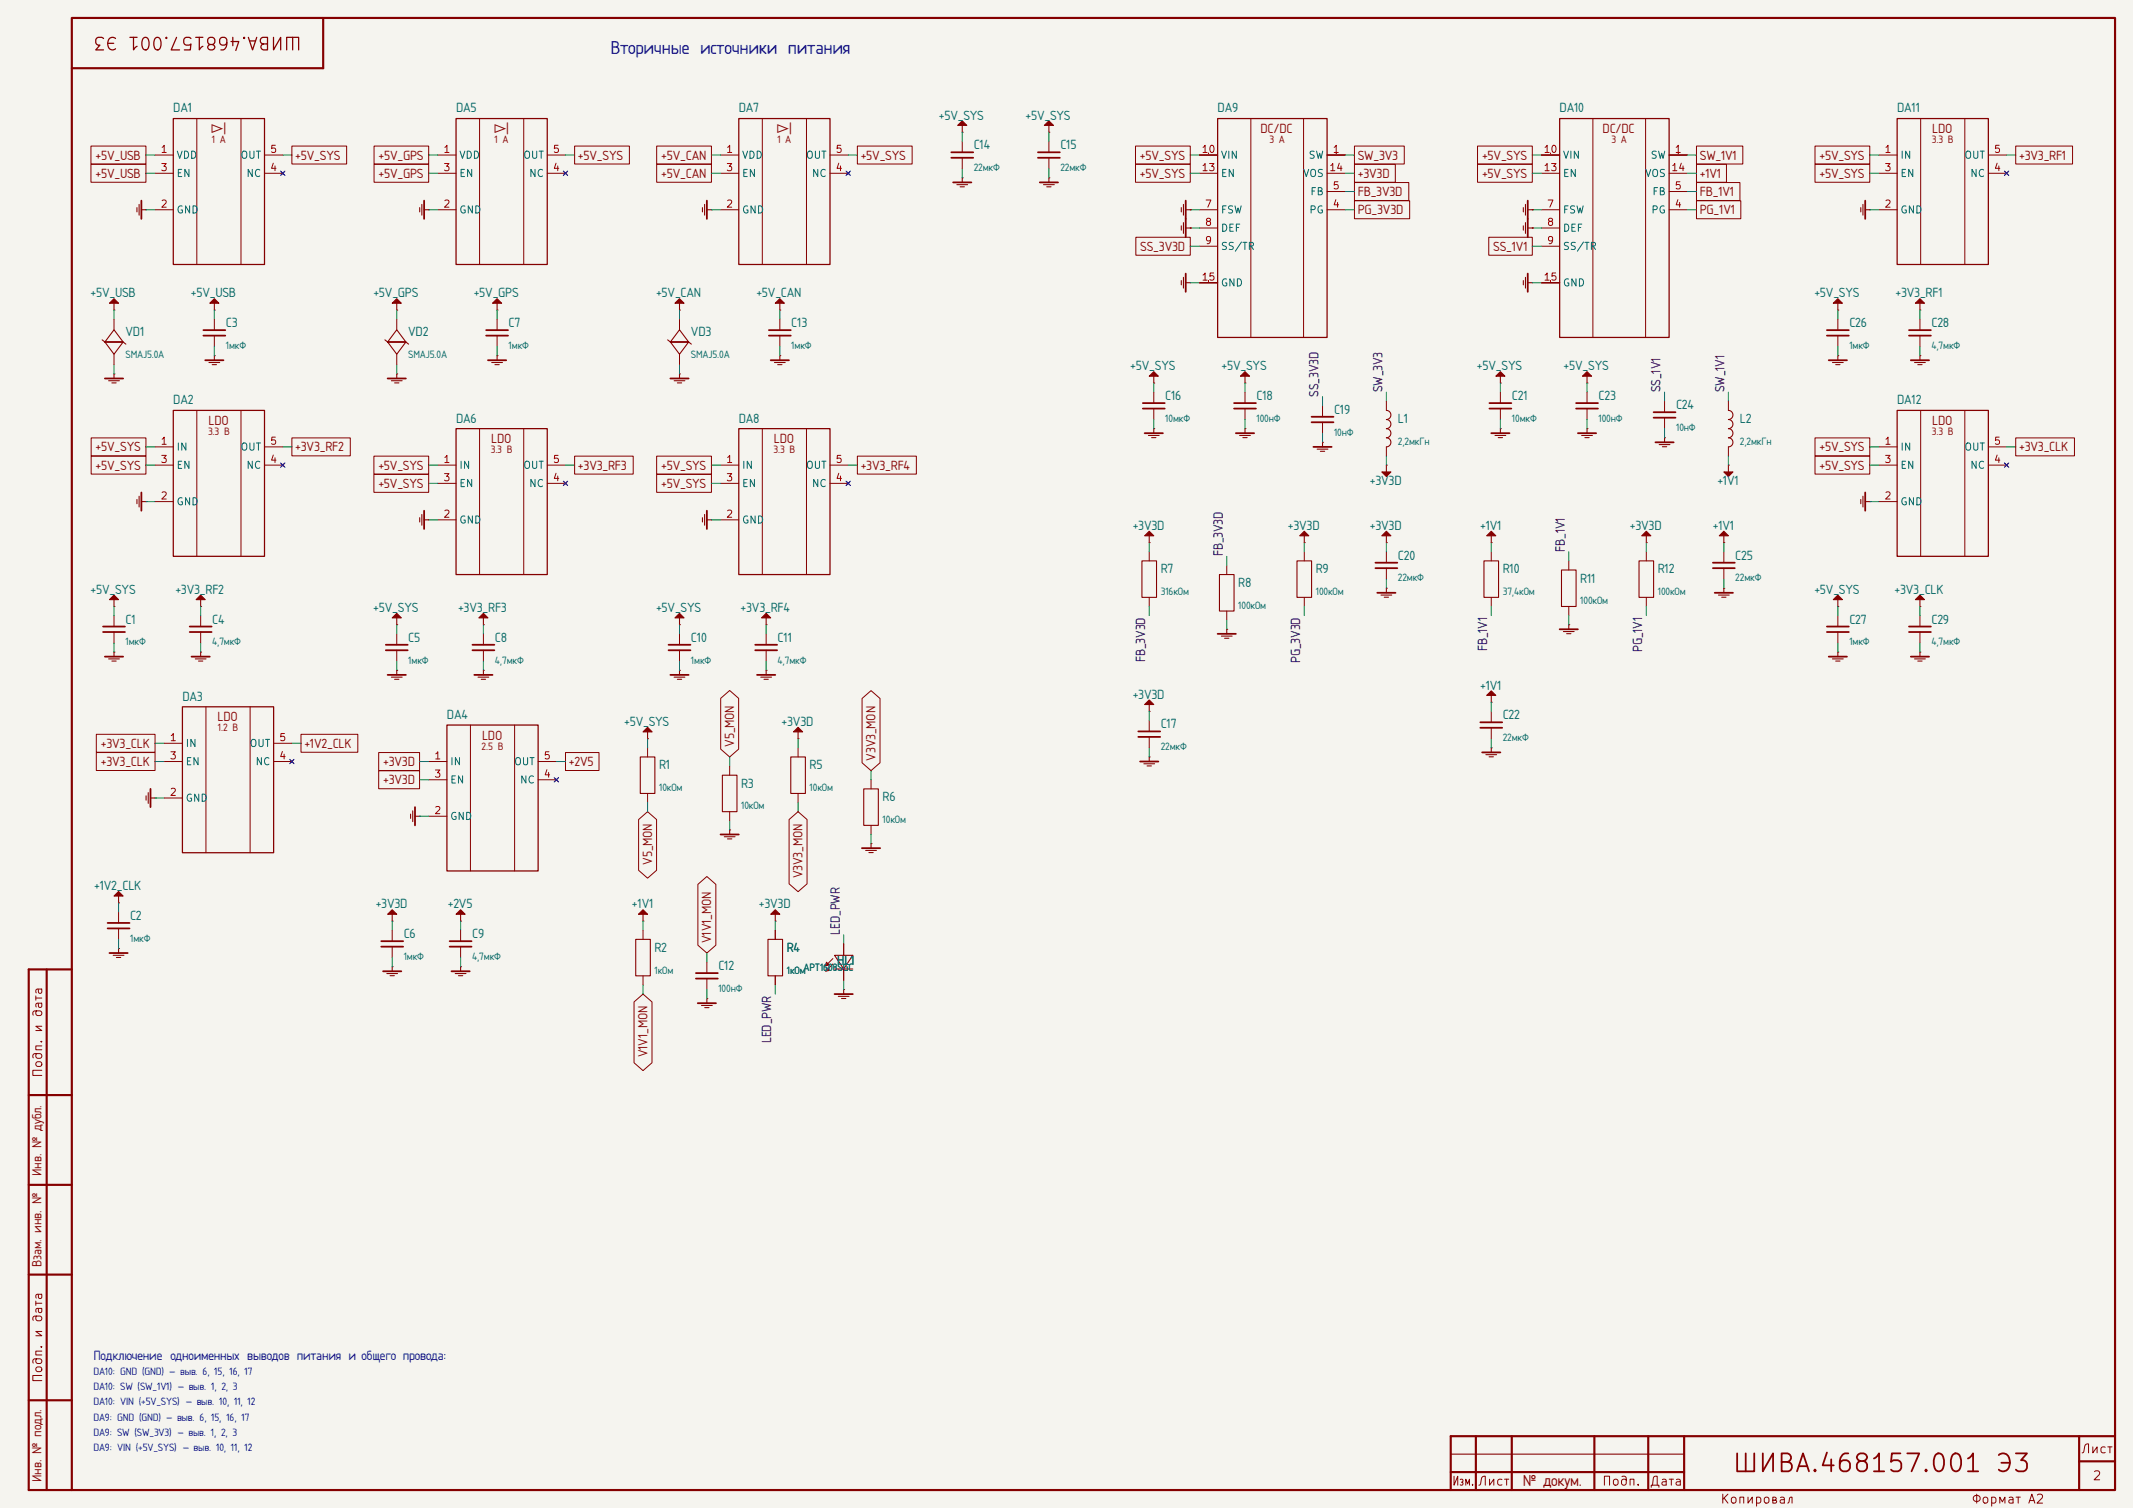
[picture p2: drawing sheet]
<svg xmlns="http://www.w3.org/2000/svg" width="594mm" height="420mm" viewBox="0 0 594 420" stroke-linecap="round" stroke-linejoin="round" font-family="sans-serif">
<path d="M0 0h594v420h-594z" fill="#f5f4ef" stroke="#f5f4ef" stroke-width=".28"/>
<g fill="none" stroke="#840000" stroke-width=".6">
<path d="M20 5h569v410h-569zM90 5v14h-70M13 270v145M20 270h-12v145h12M8 305h12M8 330h12M8 355h12M8 390h12M411 400v15M421 400v15M444 400v15M459 400v15"/>
<path d="M469 400v15M579 400v15M589 400h-185v15M404 410h65M579 407h10"/>
</g>
<g fill="none" stroke="#840000" stroke-width=".3">
<path d="M268 34.9v1.9M292.1 34.9v1.9M38.1 57.8v1.2M38.7 56.9v3M39.4 58.4h1.2M116.9 57.8v1.2M117.5 56.9v3M118.1 58.4h1.3M195.6 57.8v1.2M196.2 56.9v3M196.8 58.4h1.3M266.5 51.4h3"/>
<path d="M267.4 52h1.2M268 49.5v1.3M290.6 51.4h3M291.5 52h1.2M292.1 49.5v1.3M329 57.8v1.2M329.6 56.9v3M330.2 58.4h1.3M424.2 57.8v1.2M424.8 56.9v3M425.4 58.4h1.3M518.2 57.8v1.2"/>
<path d="M518.8 56.9v3M519.4 58.4h1.3M329 62.9v1.2M329 78.1v1.2M329.6 62v3M329.6 77.2v3M330.2 78.7h1.3M330.2 63.5h1.3M424.2 62.9v1.2M424.2 78.1v1.2M424.8 62v3M424.8 77.2v3"/>
<path d="M425.4 78.7h1.3M425.4 63.5h1.3M28.4 94.7l.8 .6h5.1l.8 .6M29.2 95.3h5.1l-2.6 3.4zM31.7 91.9l2.6 3.4h-5.1zM31.7 84.5v1.9M59.7 84.5v1.9M59.7 99.1v1.2M107.2 94.7l.7 .6h5.1l.8 .6M107.9 95.3h5.1l-2.5 3.4zM110.5 91.9l2.5 3.4h-5.1zM110.5 84.5v1.9"/>
<path d="M138.4 84.5v1.9M138.4 99.1v1.2M185.9 94.7l.8 .6h5.1l.7 .6M186.7 95.3h5.1l-2.6 3.4zM189.2 91.9l2.6 3.4h-5.1zM189.2 84.5v1.9M217.2 84.5v1.9M217.2 99.1v1.2M511.8 84.5v1.9M511.8 99.1v1.2M534.7 84.5v1.9M534.7 99.1v1.2"/>
<path d="M30.3 106h2.9M31.1 106.6h1.3M31.7 104.1v1.3M58.2 101h3M59.1 101.6h1.2M109 106h3M109.9 106.6h1.2M110.5 104.1v1.3M136.9 101h3M137.8 101.6h1.2M187.7 106h3M188.6 106.6h1.2"/>
<path d="M189.2 104.1v1.3M215.7 101h3M216.6 101.6h1.2M321.3 104.8v1.9M321.3 119.4v1.3M346.7 104.8v1.9M346.7 119.4v1.3M386.1 114.3a1.27 1.27 0 0 1 1.2 1.3 1.27 1.27 0 0 1-1.2 1.2 1.27 1.27 0 0 1 1.2 1.3 1.27 1.27 0 0 1-1.2 1.3 1.27 1.27 0 0 1 1.2 1.3 1.27 1.27 0 0 1-1.2 1.2 1.27 1.27 0 0 1 1.2 1.3 1.27 1.27 0 0 1-1.2 1.3M417.8 104.8v1.9M417.8 119.4v1.3M442 104.8v1.9M442 119.4v1.3"/>
<path d="M481.3 114.3a1.27 1.27 0 0 1 1.3 1.3 1.27 1.27 0 0 1-1.3 1.2 1.27 1.27 0 0 1 1.3 1.3 1.27 1.27 0 0 1-1.3 1.3 1.27 1.27 0 0 1 1.3 1.3 1.27 1.27 0 0 1-1.3 1.2 1.27 1.27 0 0 1 1.3 1.3 1.27 1.27 0 0 1-1.3 1.3M510.3 101h3M511.2 101.6h1.2M533.2 101h3M534.1 101.6h1.2M38.1 139.1v1.2M38.7 138.2v3M39.4 139.7h1.2M319.8 121.3h3M320.7 121.9h1.2M345.2 121.3h3M346.1 121.9h1.2"/>
<path d="M366.8 125.1h3M367.7 125.7h1.2M368.3 123.2v1.3M386.1 129.5v1.9M416.3 121.3h3M417.2 121.9h1.2M440.5 121.3h3M441.4 121.9h1.2M462.1 123.8h2.9M462.9 124.4h1.2M463.5 121.9v1.3M481.3 129.5v1.9"/>
<path d="M518.2 139.1v1.2M518.8 138.2v3M519.4 139.7h1.3M116.9 144.2v1.2M117.5 143.3v3M118.1 144.8h1.3M195.6 144.2v1.2M196.2 143.3v3M196.8 144.8h1.3M318 156.2h4.1v10.2h-4.1zM320 149.2v1.9M361.2 156.2h4.1v10.2h-4.1z"/>
<path d="M363.2 149.2v1.9M386.1 149.2v1.9M413.3 156.2h4v10.2h-4zM415.3 149.2v1.9M434.8 158.8h4.1v10.1h-4.1zM456.4 156.2h4.1v10.2h-4.1zM458.5 149.2v1.9M480.1 149.2v1.9M31.7 167v1.9M55.9 167v1.9M110.5 172.1v1.9M134.6 172.1v1.9"/>
<path d="M189.2 172.1v1.9M213.4 172.1v1.9M339.6 160h4.1v10.2h-4.1zM340.1 177.2h3M341 177.8h1.2M341.6 175.3v1.2M384.6 165.7h3M385.5 166.3h1.2M386.1 163.8v1.3M435.4 175.9h3M436.3 176.5h1.2M436.9 174v1.3"/>
<path d="M478.6 165.7h3M479.5 166.3h1.2M480.1 163.8v1.3M511.8 167v1.9M534.7 167v1.9M30.3 183.5h2.9M31.1 184.1h1.3M31.7 181.6v1.3M54.4 183.5h3M55.3 184.1h1.2M55.9 181.6v1.3M109 188.6h3"/>
<path d="M109.9 189.2h1.2M110.5 186.7v1.3M133.1 188.6h3M134 189.2h1.2M134.6 186.7v1.3M187.7 188.6h3M188.6 189.2h1.2M189.2 186.7v1.3M211.9 188.6h3M212.8 189.2h1.2M213.4 186.7v1.3M320 196.2v1.9"/>
<path d="M415.3 193.7v1.9M510.3 183.5h3M511.2 184.1h1.2M511.8 181.6v1.3M533.2 183.5h3M534.1 184.1h1.2M534.7 181.6v1.3M178.3 210.8h4.1v10.2h-4.1zM180.3 203.8v1.9M201.2 215.9h4v10.2h-4zM220.2 210.8h4.1v10.2h-4.1zM222.2 203.8v1.9"/>
<path d="M240.5 219.7h4.1v10.2h-4.1zM318.5 212.7h3M319.4 213.3h1.2M320 210.8v1.3M413.8 210.2h3M414.7 210.8h1.2M415.3 208.3v1.3M40.7 221.7v1.2M41.3 220.8v3M41.9 222.3h1.3M114.3 226.7v1.2M114.9 225.8v3"/>
<path d="M115.6 227.3h1.2M201.7 233h3M202.6 233.6h1.2M203.2 231.1v1.3M241.1 236.9h3M242 237.5h1.2M242.6 235v1.2M33 249.6v1.9M109.2 254.6v1.9M128.3 254.6v1.9M179.1 254.6v1.9M215.9 254.6v1.9"/>
<path d="M31.5 266.1h3M32.4 266.7h1.2M33 264.2v1.2M107.7 271.1h3M108.6 271.7h1.2M109.2 269.2v1.3M126.8 271.1h3M127.7 271.7h1.2M128.3 269.2v1.3M177 261.6h4.1v10.2h-4.1zM196.8 278.1v1.3M213.9 261.6h4v10.2h-4z"/>
<path d="M232.4 266.1h5.1l-2.6 3.8zM232.4 269.9h5.1M233.4 277.5h3.1M234.4 278.1h1.1M234.9 275.6v1.3M195.3 280h3.1M196.3 280.6h1.1M404 405h65"/>
</g>
<g fill="none" stroke="#840000" stroke-width=".5">
<path d="M39.4 55.9v5.1M118.1 55.9v5.1M196.8 55.9v5.1M264.9 42.4h6.1M264.9 43.9h6.1M265.4 50.8h5.1M289.1 42.4h6M289.1 43.9h6M289.6 50.8h5M330.2 55.9v10.1M425.4 55.9v10.1M519.4 55.9v5.1"/>
<path d="M330.2 76.2v5.1M425.4 76.2v5.1M56.6 91.9h6.1M56.6 93.5h6.1M135.4 91.9h6.1M135.4 93.5h6.1M214.1 91.9h6.1M214.1 93.5h6.1M508.8 91.9h6.1M508.8 93.5h6.1M531.6 91.9h6.1M531.6 93.5h6.1"/>
<path d="M29.2 105.4h5.1M57.1 100.3h5.1M107.9 105.4h5.1M135.9 100.3h5.1M186.7 105.4h5.1M214.6 100.3h5.1M318.3 112.3h6.1M318.3 113.8h6.1M343.7 112.3h6.1M343.7 113.8h6.1M365.3 116.1h6M365.3 117.6h6"/>
<path d="M414.8 112.3h6.1M414.8 113.8h6.1M438.9 112.3h6.1M438.9 113.8h6.1M460.5 114.8h6.1M460.5 116.3h6.1M509.3 100.3h5M532.1 100.3h5.1M39.4 137.2v5M318.8 120.7h5M344.2 120.7h5M365.8 124.5h5"/>
<path d="M415.3 120.7h5.1M439.4 120.7h5.1M461 123.2h5.1M519.4 137.2v5M118.1 142.2v5.1M196.8 142.2v5.1M383 156.7h6.1M383 158.2h6.1M477 156.7h6.1M477 158.2h6.1M28.7 174.5h6.1M28.7 176h6.1"/>
<path d="M52.8 174.5h6.1M52.8 176h6.1M107.4 179.6h6.1M131.6 179.6h6.1M186.2 179.6h6.1M210.3 179.6h6.1M339.1 176.5h5.1M383.5 165.1h5.1M434.3 175.3h5.1M477.5 165.1h5.1M508.8 174.5h6.1M508.8 176h6.1"/>
<path d="M531.6 174.5h6.1M531.6 176h6.1M29.2 182.9h5.1M53.3 182.9h5.1M107.4 181.1h6.1M107.9 188h5.1M131.6 181.1h6.1M132.1 188h5.1M186.2 181.1h6.1M186.7 188h5.1M210.3 181.1h6.1M210.8 188h5.1"/>
<path d="M509.3 182.9h5M532.1 182.9h5.1M41.9 219.7v5.1M317 203.7h6.1M317 205.2h6.1M317.5 212.1h5.1M412.2 201.2h6.1M412.2 202.7h6.1M412.7 209.6h5.1M115.6 224.8v5.1M200.7 232.4h5M240 236.2h5.1"/>
<path d="M30 257h6.1M30 258.6h6.1M30.5 265.4h5.1M106.2 262.1h6.1M106.2 263.7h6.1M106.7 270.5h5.1M125.2 262.1h6.1M125.2 263.7h6.1M125.7 270.5h5.1M193.8 271h6.1M193.8 272.5h6.1M194.3 279.4h5.1"/>
<path d="M232.4 276.9h5.1"/>
</g>
<g fill="none" stroke="#840000" stroke-width=".28">
<path d="M54.8 33v40.7M67.1 33v40.7M133.5 33v40.7M145.9 33v40.7M212.3 33v40.7M224.6 33v40.7M268 36.8h.1M268 39.4v3M292.1 36.8h.1M292.1 39.4v3M348.3 33v61M363 33v61"/>
<path d="M443.6 33v61M458.3 33v61M534.9 33v40.7M547.2 33v40.7M25.3 40.7h15.3v5h-15.3zM25.3 45.8h15.3v5h-15.3zM40.6 58.4h.1M43.2 43.2h5.1M43.2 58.4h5.1M43.2 48.3h5.1M73.7 43.2h5M73.7 48.3h5"/>
<path d="M78.4 47.9l.7 .7M79.1 47.9l-.7 .7M81.3 40.7h15.2v5h-15.2zM104.2 45.8h15.2v5h-15.2zM104.2 40.7h15.2v5h-15.2zM119.4 58.4h.1M121.9 43.2h5.1M121.9 58.4h5.1M121.9 48.3h5.1M152.4 43.2h5.1M152.4 48.3h5.1M157.1 47.9l.8 .7"/>
<path d="M157.9 47.9l-.8 .7M160 40.7h15.3v5h-15.3zM182.9 40.7h15.2v5h-15.2zM182.9 45.8h15.2v5h-15.2zM198.1 58.4h.1M200.7 43.2h5M200.7 58.4h5M200.7 48.3h5M231.1 43.2h5.1M231.1 48.3h5.1M235.8 47.9l.8 .7M236.6 47.9l-.8 .7"/>
<path d="M238.8 40.7h15.2v5h-15.2zM268 49.5h.1M268 43.9v3.1M292.1 49.5h.1M292.1 43.9v3.1M316.2 40.7h15.3v5h-15.3zM316.2 45.8h15.3v5h-15.3zM331.5 58.4h.1M334 43.2h5.1M334 58.4h5.1M334 48.3h5.1M369.6 43.2h5"/>
<path d="M369.6 58.4h5M369.6 53.3h5M369.6 48.3h5M377.2 45.8h11.4v5h-11.4zM377.2 55.9h15.4v5h-15.4zM377.2 40.7h13.9v5h-13.9zM377.2 50.8h15.1v5h-15.1zM411.5 45.8h15.2v5h-15.2zM411.5 40.7h15.2v5h-15.2zM426.7 58.4h.1M429.3 43.2h5M429.3 58.4h5"/>
<path d="M429.3 48.3h5M464.8 43.2h5.1M464.8 58.4h5.1M464.8 53.3h5.1M464.8 48.3h5.1M472.4 40.7h12.9v5h-12.9zM472.4 45.8h8.4v5h-8.4zM472.4 50.8h12.1v5h-12.1zM472.4 55.9h12.4v5h-12.4zM505.4 45.8h15.3v5h-15.3zM505.4 40.7h15.3v5h-15.3zM520.7 58.4h.1"/>
<path d="M523.2 43.2h5.1M523.2 58.4h5.1M523.2 48.3h5.1M553.7 43.2h5.1M553.7 48.3h5.1M558.4 47.9l.8 .7M559.2 47.9l-.8 .7M561.3 40.7h15.9v5h-15.9zM316.3 66.1h15.2v5h-15.2zM331.5 78.7h.1M331.5 63.5h.1M334 78.7h5.1"/>
<path d="M334 63.5h5.1M334 68.6h5.1M414.6 66.1h12.1v5h-12.1zM426.7 78.7h.1M426.7 63.5h.1M429.3 78.7h5M429.3 63.5h5M429.3 68.6h5M31.7 86.4h.1M31.7 88.9v3M31.7 98.7v2.9M59.7 86.4h.1"/>
<path d="M59.7 99.1h.1M59.7 88.9v3M59.7 93.5v3M110.5 86.4h.1M110.5 88.9v3M110.5 98.7v2.9M138.4 86.4h.1M138.4 99.1h.1M138.4 88.9v3M138.4 93.5v3M189.2 86.4h.1M189.2 88.9v3"/>
<path d="M189.2 98.7v2.9M217.2 99.1h.1M217.2 86.4h.1M217.2 88.9v3M217.2 93.5v3M511.8 86.4h.1M511.8 99.1h.1M511.8 88.9v3M511.8 93.5v3M534.7 86.4h.1M534.7 99.1h.1M534.7 88.9v3"/>
<path d="M534.7 93.5v3M31.7 104.1h.1M54.8 114.3v40.6M67.1 114.3v40.6M110.5 104.1h.1M133.5 119.4v40.6M145.9 119.4v40.6M189.2 104.1h.1M212.3 119.4v40.6M224.6 119.4v40.6M321.3 106.7h.1M321.3 119.4h.1"/>
<path d="M321.3 109.2v3.1M321.3 113.8v3M346.7 106.7h.1M346.7 119.4h.1M346.7 109.2v3.1M346.7 113.8v3M368.3 113v3.1M368.3 117.6v3.1M386.1 111.8v2.5M417.8 106.7h.1M417.8 119.4h.1M417.8 109.2v3.1"/>
<path d="M417.8 113.8v3M442 106.7h.1M442 119.4h.1M442 109.2v3.1M442 113.8v3M463.5 111.8v3M463.5 116.3v3.1M481.3 111.8v2.5M534.9 114.3v40.6M547.2 114.3v40.6M25.4 122h15.2v5h-15.2zM25.4 127h15.2v5h-15.2z"/>
<path d="M40.6 139.7h.1M43.2 129.5h5.1M43.2 124.5h5.1M43.2 139.7h5.1M73.7 129.5h5M73.7 124.5h5M78.4 129.2l.7 .7M79.1 129.2l-.7 .7M81.3 122h16.2v5h-16.2zM104.1 127h15.3v5h-15.3zM104.1 132.1h15.3v5h-15.3zM121.9 129.5h5.1"/>
<path d="M121.9 134.6h5.1M152.4 129.5h5.1M152.4 134.6h5.1M157.1 134.2l.8 .8M157.9 134.2l-.8 .8M160 127h16.3v5h-16.3zM182.9 132.1h15.2v5h-15.2zM182.9 127h15.2v5h-15.2zM200.7 129.5h5M200.7 134.6h5M231.1 129.5h5.1M231.1 134.6h5.1"/>
<path d="M235.8 134.2l.8 .8M236.6 134.2l-.8 .8M238.8 127h16.4v5h-16.4zM368.3 123.2h.1M386.1 129.5h.1M386.1 124.5v2.5M463.5 121.9h.1M481.3 129.5h.1M481.3 124.5v2.5M505.4 122h15.3v5h-15.3zM505.4 127h15.3v5h-15.3zM520.7 139.7h.1"/>
<path d="M523.2 129.5h5.1M523.2 124.5h5.1M523.2 139.7h5.1M553.7 129.5h5.1M553.7 124.5h5.1M558.4 129.2l.8 .7M559.2 129.2l-.8 .7M561.3 122h16.4v5h-16.4zM119.4 144.8h.1M121.9 144.8h5.1M198.1 144.8h.1M200.7 144.8h5"/>
<path d="M320 151.1h.1M320 153.7v2.5M341.6 157.5v2.5M363.2 151.1h.1M363.2 153.7v2.5M386.1 151.1h.1M386.1 153.7v3M386.1 158.2v3.1M415.3 151.1h.1M415.3 153.7v2.5M436.9 156.2v2.6M458.5 151.1h.1"/>
<path d="M458.5 153.7v2.5M480.1 151.1h.1M480.1 153.7v3M480.1 158.2v3.1M31.7 168.9h.1M31.7 171.5v3M31.7 176v3.1M55.9 168.9h.1M55.9 171.5v3M55.9 176v3.1M110.5 174h.1M110.5 176.5v3.1"/>
<path d="M134.6 174h.1M134.6 176.5v3.1M189.2 174h.1M189.2 176.5v3.1M213.4 174h.1M213.4 176.5v3.1M320 166.4v2.5M341.6 175.3h.1M341.6 170.2v2.5M363.2 166.4v2.5M386.1 163.8h.1M415.3 166.4v2.5"/>
<path d="M436.9 174h.1M436.9 168.9v2.6M458.5 166.4v2.5M480.1 163.8h.1M511.8 168.9h.1M511.8 171.5v3M511.8 176v3.1M534.7 168.9h.1M534.7 171.5v3M534.7 176v3.1M31.7 181.6h.1M55.9 181.6h.1"/>
<path d="M57.3 196.9v40.6M69.6 196.9v40.6M110.5 186.7h.1M110.5 181.1v3.1M134.6 186.7h.1M134.6 181.1v3.1M189.2 186.7h.1M189.2 181.1v3.1M200.7 194.5l2.5-2.2 2.5 2.2v14.1l-2.5 2.2-2.5-2.2zM213.4 186.7h.1M213.4 181.1v3.1M240.1 194.5l2.5-2.2 2.5 2.2v17.9l-2.5 2.2-2.5-2.2z"/>
<path d="M320 198.1h.1M415.3 195.6h.1M415.3 198.1v3.1M511.8 181.6h.1M534.7 181.6h.1M26.8 209.6h16.4v5h-16.4zM26.8 204.5h16.4v5h-16.4zM45.7 207h5.1M45.7 212.1h5.1M76.2 207h5.1M76.2 212.1h5.1M80.9 211.7l.8 .8"/>
<path d="M81.7 211.7l-.8 .8M83.8 204.5h15.8v5h-15.8zM105.5 214.7h11.3v5h-11.3zM105.5 209.6h11.3v5h-11.3zM119.4 212.1h5.1M119.4 217.2h5.1M131 201.9v40.7M143.3 201.9v40.7M149.9 212.1h5M149.9 217.2h5M154.6 216.8l.7 .8M155.3 216.8l-.7 .8"/>
<path d="M157.5 209.6h9.3v5h-9.3zM180.3 205.7h.1M180.3 208.3v2.5M203.2 213.4v2.5M222.2 205.7h.1M222.2 208.3v2.5M242.6 217.2v2.5M320 210.8h.1M320 200.7v3M320 205.2v3.1M415.3 208.3h.1M415.3 202.7v3"/>
<path d="M43.2 222.3h.1M45.7 222.3h5.1M116.8 227.3h.1M119.4 227.3h5.1M177.8 228.2l2.5-2.1 2.5 2.1v14.2l-2.5 2.2-2.5-2.2zM180.3 221v2.5M203.2 231.1h.1M203.2 226.1v2.5M219.7 228.2l2.5-2.1 2.6 2.1v18l-2.6 2.1-2.5-2.1zM222.2 221v2.5M242.6 235h.1M242.6 229.9v2.5"/>
<path d="M33 251.5h.1M33 254v3M33 258.6v3M109.2 256.5h.1M109.2 259.1v3M128.3 256.5h.1M128.3 259.1v3M179.1 256.5h.1M179.1 259.1v2.5M194.3 246.3l2.5-2.2 2.6 2.2v16.9l-2.6 2.2-2.5-2.2zM215.9 256.5h.1M215.9 259.1v2.5"/>
<path d="M33 264.2h.1M109.2 269.2h.1M109.2 263.7v3M128.3 269.2h.1M128.3 263.7v3M176.6 279l2.5-2.1 2.5 2.1v17l-2.5 2.2-2.5-2.2zM179.1 271.8v2.5M196.8 278.1h.1M196.8 268v3M196.8 272.5v3.1M215.9 271.8v2.5M231.9 268.5l-2 2"/>
<path d="M231.9 267l-2 2M234.9 275.6h.1M234.9 262.9v3.2M234.9 269.9v3.2"/>
</g>
<path d="M48.3 33h25.4v40.7h-25.4zM127 33h25.4v40.7h-25.4zM205.7 33h25.4v40.7h-25.4zM339.1 33h30.5v61h-30.5zM434.3 33h30.5v61h-30.5zM528.3 33h25.4v40.7h-25.4zM48.3 114.3h25.4v40.6h-25.4zM127 119.4h25.4v40.6h-25.4zM205.7 119.4h25.4v40.6h-25.4zM528.3 114.3h25.4v40.6h-25.4zM50.8 196.9h25.4v40.6h-25.4zM124.5 201.9h25.4v40.7h-25.4z" fill="none" stroke="#840000" stroke-width=".35"/>
<g fill="#840000" stroke="#840000" stroke-width=".3">
<path d="M480.1 131.4h2.5l-1.3 1.3z"/>
<path d="M534.7 165.7l1.2 1.3h-2.5z"/>
<path d="M31.7 165.7l1.3 1.3h-2.5z"/>
<path d="M55.9 165.7l1.2 1.3h-2.5z"/>
<path d="M414 149.2l1.3-1.2 1.3 1.2z"/>
<path d="M511.8 83.2l1.3 1.3h-2.6z"/>
<path d="M134.6 170.8l1.3 1.3h-2.6z"/>
<path d="M292.1 33.7l1.3 1.2h-2.6z"/>
<path d="M321.3 103.5l1.3 1.3h-2.6z"/>
<path d="M534.7 83.2l1.2 1.3h-2.5z"/>
<path d="M458.5 148l1.2 1.2h-2.5z"/>
<path d="M480.1 148l1.2 1.2h-2.5z"/>
<path d="M346.7 103.5l1.3 1.3h-2.6z"/>
<path d="M179.1 253.4l1.2 1.2h-2.5z"/>
<path d="M180.3 202.6l1.3 1.2h-2.5z"/>
<path d="M268 33.7l1.2 1.2h-2.5z"/>
<path d="M110.5 83.2l1.3 1.3h-2.6z"/>
<path d="M320 194.9l1.3 1.3h-2.5z"/>
<path d="M415.3 192.4l1.3 1.3h-2.6z"/>
<path d="M511.8 165.7l1.3 1.3h-2.6z"/>
<path d="M361.9 149.2l1.3-1.2 1.3 1.2z"/>
<path d="M384.8 131.4h2.5l-1.2 1.3z"/>
<path d="M222.2 202.6l1.3 1.2h-2.5z"/>
<path d="M320 148l1.3 1.2h-2.5z"/>
<path d="M386.1 148l1.2 1.2h-2.5z"/>
<path d="M417.8 103.5l1.3 1.3h-2.5z"/>
<path d="M442 103.5l1.2 1.3h-2.5z"/>
<path d="M215.9 253.4l1.3 1.2h-2.6z"/>
<path d="M59.7 83.2l1.3 1.3h-2.6z"/>
<path d="M31.7 83.2l1.3 1.3h-2.5z"/>
<path d="M33 248.3l1.3 1.3h-2.6z"/>
<path d="M128.3 253.4l1.2 1.2h-2.5z"/>
<path d="M109.2 253.4l1.3 1.2h-2.6z"/>
<path d="M138.4 83.2l1.3 1.3h-2.5z"/>
<path d="M189.2 83.2l1.3 1.3h-2.5z"/>
<path d="M217.2 83.2l1.2 1.3h-2.5z"/>
<path d="M213.4 170.8l1.2 1.3h-2.5z"/>
<path d="M189.2 170.8l1.3 1.3h-2.5z"/>
<path d="M110.5 170.8l1.3 1.3h-2.6z"/>
</g>
<g fill="#840000" stroke="#840000" stroke-width=".28">
<path d="M230.1 269.5l.8 .8-1 .2z"/>
<path d="M230.1 268l.8 .8-1 .2z"/>
</g>
<g fill="none" stroke="#009600" stroke-width=".28">
<path d="M268 36.8v2.6M292.1 36.8v2.6M40.6 48.3h2.6M40.6 58.4h2.6M40.6 43.2h2.6M78.7 43.2h2.6M119.4 48.3h2.5M119.4 58.4h2.5M119.4 43.2h2.5M157.5 43.2h2.5M198.1 48.3h2.6M198.1 58.4h2.6"/>
<path d="M198.1 43.2h2.6M236.2 43.2h2.6M268 47v2.5M292.1 47v2.5M331.5 48.3h2.5M331.5 58.4h2.5M331.5 43.2h2.5M374.6 48.3h2.6M374.6 58.4h2.6M374.6 43.2h2.6M374.6 53.3h2.6M426.7 48.3h2.6"/>
<path d="M426.7 58.4h2.6M426.7 43.2h2.6M469.9 48.3h2.5M469.9 58.4h2.5M469.9 43.2h2.5M469.9 53.3h2.5M520.7 48.3h2.5M520.7 58.4h2.5M520.7 43.2h2.5M558.8 43.2h2.5M331.5 78.7h2.5M331.5 68.6h2.5"/>
<path d="M331.5 63.5h2.5M426.7 78.7h2.6M426.7 68.6h2.6M426.7 63.5h2.6M31.7 86.4v2.5M59.7 86.4v2.5M59.7 96.5v2.6M110.5 86.4v2.5M138.4 86.4v2.5M138.4 96.5v2.6M189.2 86.4v2.5M217.2 86.4v2.5"/>
<path d="M217.2 96.5v2.6M511.8 86.4v2.5M511.8 96.5v2.6M534.7 86.4v2.5M534.7 96.5v2.6M31.7 101.6v2.5M110.5 101.6v2.5M189.2 101.6v2.5M321.3 106.7v2.5M321.3 116.8v2.6M346.7 106.7v2.5M346.7 116.8v2.6"/>
<path d="M368.3 110.5v2.5M386.1 109.2v2.6M417.8 106.7v2.5M417.8 116.8v2.6M442 106.7v2.5M442 116.8v2.6M463.5 109.2v2.6M463.5 119.4v2.5M481.3 109.2v2.6M40.6 129.5h2.6M40.6 124.5h2.6M40.6 139.7h2.6"/>
<path d="M78.7 124.5h2.6M119.4 129.5h2.5M119.4 134.6h2.5M157.5 129.5h2.5M198.1 129.5h2.6M198.1 134.6h2.6M236.2 129.5h2.6M368.3 120.7v2.5M386.1 127v2.5M481.3 127v2.5M520.7 129.5h2.5M520.7 124.5h2.5"/>
<path d="M520.7 139.7h2.5M558.8 124.5h2.5M119.4 144.8h2.5M198.1 144.8h2.6M320 151.1v2.6M341.6 154.9v2.6M363.2 151.1v2.6M386.1 151.1v2.6M415.3 151.1v2.6M436.9 153.7v2.5M458.5 151.1v2.6M480.1 151.1v2.6"/>
<path d="M31.7 168.9v2.6M31.7 179.1v2.5M55.9 168.9v2.6M55.9 179.1v2.5M110.5 174v2.5M134.6 174v2.5M189.2 174v2.5M213.4 174v2.5M320 168.9v2.6M341.6 172.7v2.6M363.2 168.9v2.6M386.1 161.3v2.5"/>
<path d="M415.3 168.9v2.6M436.9 171.5v2.5M458.5 168.9v2.6M480.1 161.3v2.5M511.8 168.9v2.6M511.8 179.1v2.5M534.7 168.9v2.6M534.7 179.1v2.5M110.5 184.2v2.5M134.6 184.2v2.5M189.2 184.2v2.5M213.4 184.2v2.5"/>
<path d="M320 198.1v2.6M415.3 195.6v2.5M43.2 207h2.5M43.2 212.1h2.5M81.3 207h2.5M116.8 212.1h2.6M116.8 217.2h2.6M154.9 212.1h2.6M180.3 205.7v2.6M203.2 210.8v2.6M222.2 205.7v2.6M242.6 214.6v2.6"/>
<path d="M320 208.3v2.5M415.3 205.7v2.6M43.2 222.3h2.5M116.8 227.3h2.6M180.3 223.5v2.6M203.2 228.6v2.5M222.2 223.5v2.6M242.6 232.4v2.6M33 251.5v2.5M109.2 256.5v2.6M128.3 256.5v2.6M179.1 256.5v2.6"/>
<path d="M215.9 256.5v2.6M33 261.6v2.6M109.2 266.7v2.5M128.3 266.7v2.5M179.1 274.3v2.6M196.8 265.4v2.6M196.8 275.6v2.5M215.9 274.3v2.6M234.9 260.4v2.5M234.9 273.1v2.5"/>
</g>
<g fill="none" stroke="#000084" stroke-width=".28">
<path d="M78.1 47.7l1.2 1.2M79.3 47.7l-1.2 1.2M156.9 47.7l1.2 1.2M158.1 47.7l-1.2 1.2M235.6 47.7l1.2 1.2M236.8 47.7l-1.2 1.2M558.2 47.7l1.2 1.2M559.4 47.7l-1.2 1.2M78.1 128.9l1.2 1.2M79.3 128.9l-1.2 1.2M156.9 134l1.2 1.2M158.1 134l-1.2 1.2"/>
<path d="M235.6 134l1.2 1.2M236.8 134l-1.2 1.2M558.2 128.9l1.2 1.2M559.4 128.9l-1.2 1.2M80.7 211.5l1.2 1.2M81.9 211.5l-1.2 1.2M154.3 216.6l1.2 1.2M155.5 216.6l-1.2 1.2"/>
</g>
<text font-size="5" fill="#840000" x="482.1" y="411.3">ШИВА.468157.001 Э3</text>
<text font-size="4.9" fill="#0000c2" x="170" y="15">Вторичные источники питания</text>
<text font-size="4.2" fill="#840000" x="424.1" y="413.8">№ докум.</text>
<g font-size="3.5" fill="#840000">
<text x="84.3" y="9.3" transform="rotate(-180 84.3 9.3)">ШИВА.468157.001 Э3</text>
<text x="58.8" y="37.1">▷|</text>
<text x="137.5" y="37.1">▷|</text>
<text x="216.2" y="37.1">▷|</text>
<text x="351" y="37.1">DC/DC</text>
<text x="446.3" y="37.1">DC/DC</text>
<text x="538.1" y="37.1">LDO</text>
<text x="26.6" y="44.4">+5V_USB</text>
<text x="82.2" y="44.4">+5V_SYS</text>
<text x="105.4" y="44.4">+5V_GPS</text>
<text x="161" y="44.4">+5V_SYS</text>
<text x="184.1" y="44.4">+5V_CAN</text>
<text x="239.7" y="44.4">+5V_SYS</text>
<text x="317.5" y="44.4">+5V_SYS</text>
<text x="378.1" y="44.4">SW_3V3</text>
<text x="412.7" y="44.4">+5V_SYS</text>
<text x="473.4" y="44.4">SW_1V1</text>
<text x="506.7" y="44.4">+5V_SYS</text>
<text x="562.3" y="44.4">+3V3_RF1</text>
<text x="26.6" y="49.5">+5V_USB</text>
<text x="105.4" y="49.5">+5V_GPS</text>
<text x="184.1" y="49.5">+5V_CAN</text>
<text x="317.5" y="49.5">+5V_SYS</text>
<text x="378.1" y="49.5">+3V3D</text>
<text x="412.7" y="49.5">+5V_SYS</text>
<text x="473.4" y="49.5">+1V1</text>
<text x="506.7" y="49.5">+5V_SYS</text>
<text x="378.1" y="59.7">PG_3V3D</text>
<text x="378.1" y="54.6">FB_3V3D</text>
<text x="473.4" y="54.6">FB_1V1</text>
<text x="473.4" y="59.7">PG_1V1</text>
<text x="317.6" y="69.8">SS_3V3D</text>
<text x="415.8" y="69.8">SS_1V1</text>
<text x="58" y="118.4">LDO</text>
<text x="538.1" y="118.4">LDO</text>
<text x="26.6" y="125.7">+5V_SYS</text>
<text x="82.2" y="125.7">+3V3_RF2</text>
<text x="136.8" y="123.4">LDO</text>
<text x="215.5" y="123.4">LDO</text>
<text x="506.7" y="125.7">+5V_SYS</text>
<text x="562.3" y="125.7">+3V3_CLK</text>
<text x="26.6" y="130.8">+5V_SYS</text>
<text x="105.4" y="130.8">+5V_SYS</text>
<text x="161" y="130.8">+3V3_RF3</text>
<text x="184.1" y="130.8">+5V_SYS</text>
<text x="239.7" y="130.8">+3V3_RF4</text>
<text x="506.7" y="130.8">+5V_SYS</text>
<text x="105.4" y="135.9">+5V_SYS</text>
<text x="184.1" y="135.9">+5V_SYS</text>
<text x="60.6" y="200.9">LDO</text>
<text x="28.1" y="208.3">+3V3_CLK</text>
<text x="84.8" y="208.3">+1V2_CLK</text>
<text x="134.2" y="206">LDO</text>
<text x="204.4" y="208" transform="rotate(-90 204.4 208)">V5_MON</text>
<text x="28.1" y="213.3">+3V3_CLK</text>
<text x="106.7" y="213.3">+3V3D</text>
<text x="158.4" y="213.3">+2V5</text>
<text x="243.8" y="211.8" transform="rotate(-90 243.8 211.8)">V3V3_MON</text>
<text x="106.7" y="218.4">+3V3D</text>
<text x="181.6" y="240.8" transform="rotate(-90 181.6 240.8)">V5_MON</text>
<text x="223.5" y="244.6" transform="rotate(-90 223.5 244.6)">V3V3_MON</text>
<text x="198.1" y="262.6" transform="rotate(-90 198.1 262.6)">V1V1_MON</text>
<text x="180.3" y="294.4" transform="rotate(-90 180.3 294.4)">V1V1_MON</text>
<text x="11.6" y="327.5" transform="rotate(-90 11.6 327.5)">Инв. № дубл.</text>
<text x="11.6" y="352.8" transform="rotate(-90 11.6 352.8)">Взам. инв. №</text>
<text x="11.6" y="412.7" transform="rotate(-90 11.6 412.7)">Инв. № подл.</text>
</g>
<g font-size="3.5" fill="#006464">
<text x="48.3" y="31.3">DA1</text>
<text x="127" y="31.3">DA5</text>
<text x="205.7" y="31.3">DA7</text>
<text x="261.4" y="33.3">+5V_SYS</text>
<text x="285.6" y="33.3">+5V_SYS</text>
<text x="339.1" y="31.3">DA9</text>
<text x="434.3" y="31.3">DA10</text>
<text x="528.3" y="31.3">DA11</text>
<text x="271.2" y="41.6">C14</text>
<text x="295.3" y="41.6">C15</text>
<text x="25.2" y="82.8">+5V_USB</text>
<text x="53.1" y="82.8">+5V_USB</text>
<text x="104" y="82.8">+5V_GPS</text>
<text x="131.9" y="82.8">+5V_GPS</text>
<text x="182.7" y="82.8">+5V_CAN</text>
<text x="210.6" y="82.8">+5V_CAN</text>
<text x="505.3" y="82.8">+5V_SYS</text>
<text x="527.8" y="82.8">+3V3_RF1</text>
<text x="35" y="93.7">VD1</text>
<text x="62.9" y="91.1">C3</text>
<text x="113.7" y="93.7">VD2</text>
<text x="141.6" y="91.1">C7</text>
<text x="192.4" y="93.7">VD3</text>
<text x="220.4" y="91.1">C13</text>
<text x="515" y="91.1">C26</text>
<text x="537.9" y="91.1">C28</text>
<text x="314.8" y="103.1">+5V_SYS</text>
<text x="340.2" y="103.1">+5V_SYS</text>
<text x="411.3" y="103.1">+5V_SYS</text>
<text x="435.4" y="103.1">+5V_SYS</text>
<text x="48.3" y="112.6">DA2</text>
<text x="324.5" y="111.4">C16</text>
<text x="349.9" y="111.4">C18</text>
<text x="421" y="111.4">C21</text>
<text x="445.2" y="111.4">C23</text>
<text x="466.7" y="114">C24</text>
<text x="528.3" y="112.6">DA12</text>
<text x="127" y="117.7">DA6</text>
<text x="205.7" y="117.7">DA8</text>
<text x="371.5" y="115.2">C19</text>
<text x="389.3" y="117.8">L1</text>
<text x="484.5" y="117.8">L2</text>
<text x="381.5" y="135.2">+3V3D</text>
<text x="478.2" y="135.2">+1V1</text>
<text x="315.4" y="147.6">+3V3D</text>
<text x="358.6" y="147.6">+3V3D</text>
<text x="381.5" y="147.6">+3V3D</text>
<text x="412.2" y="147.6">+1V1</text>
<text x="453.9" y="147.6">+3V3D</text>
<text x="477" y="147.6">+1V1</text>
<text x="389.3" y="155.9">C20</text>
<text x="483.3" y="155.9">C25</text>
<text x="323.2" y="159.7">R7</text>
<text x="366.4" y="159.7">R9</text>
<text x="418.5" y="159.7">R10</text>
<text x="461.7" y="159.7">R12</text>
<text x="25.2" y="165.4">+5V_SYS</text>
<text x="48.8" y="165.4">+3V3_RF2</text>
<text x="344.8" y="163.5">R8</text>
<text x="440.1" y="162.2">R11</text>
<text x="505.3" y="165.4">+5V_SYS</text>
<text x="527.6" y="165.4">+3V3_CLK</text>
<text x="34.9" y="173.7">C1</text>
<text x="59.1" y="173.7">C4</text>
<text x="104" y="170.5">+5V_SYS</text>
<text x="127.6" y="170.5">+3V3_RF3</text>
<text x="182.7" y="170.5">+5V_SYS</text>
<text x="206.2" y="170.5">+3V3_RF4</text>
<text x="515" y="173.7">C27</text>
<text x="537.9" y="173.7">C29</text>
<text x="113.7" y="178.7">C5</text>
<text x="137.8" y="178.7">C8</text>
<text x="192.4" y="178.7">C10</text>
<text x="216.6" y="178.7">C11</text>
<text x="50.8" y="195.2">DA3</text>
<text x="315.4" y="194.6">+3V3D</text>
<text x="412.2" y="192">+1V1</text>
<text x="124.5" y="200.2">DA4</text>
<text x="173.8" y="202.2">+5V_SYS</text>
<text x="217.7" y="202.2">+3V3D</text>
<text x="323.2" y="202.9">C17</text>
<text x="418.5" y="200.3">C22</text>
<text x="183.5" y="214.3">R1</text>
<text x="225.4" y="214.3">R5</text>
<text x="206.4" y="219.4">R3</text>
<text x="245.8" y="223.2">R6</text>
<text x="26.2" y="247.9">+1V2_CLK</text>
<text x="36.2" y="256.2">C2</text>
<text x="104.6" y="253">+3V3D</text>
<text x="124.7" y="253">+2V5</text>
<text x="176" y="253">+1V1</text>
<text x="211.3" y="253">+3V3D</text>
<text x="112.4" y="261.3">C6</text>
<text x="131.5" y="261.3">C9</text>
<text x="182.3" y="265.1">R2</text>
<text x="219.1" y="265.1">R4</text>
<text x="233.2" y="268.9">HL1</text>
<text x="200" y="270.2">C12</text>
</g>
<g font-size="3.5" fill="#0f0f0f">
<text x="367.2" y="110.5" transform="rotate(-90 367.2 110.5)">SS_3V3D</text>
<text x="385" y="109.2" transform="rotate(-90 385 109.2)">SW_3V3</text>
<text x="462.4" y="109.2" transform="rotate(-90 462.4 109.2)">SS_1V1</text>
<text x="480.2" y="109.2" transform="rotate(-90 480.2 109.2)">SW_1V1</text>
<text x="340.5" y="154.9" transform="rotate(-90 340.5 154.9)">FB_3V3D</text>
<text x="435.8" y="153.7" transform="rotate(-90 435.8 153.7)">FB_1V1</text>
<text x="318.9" y="184.4" transform="rotate(-90 318.9 184.4)">FB_3V3D</text>
<text x="362.1" y="184.6" transform="rotate(-90 362.1 184.6)">PG_3V3D</text>
<text x="414.2" y="181.4" transform="rotate(-90 414.2 181.4)">FB_1V1</text>
<text x="457.4" y="181.6" transform="rotate(-90 457.4 181.6)">PG_1V1</text>
<text x="233.8" y="260.4" transform="rotate(-90 233.8 260.4)">LED_PWR</text>
<text x="214.8" y="290.6" transform="rotate(-90 214.8 290.6)">LED_PWR</text>
</g>
<text font-size="3.5" fill="#0000c2" x="26" y="378.7">Подключение одноименных выводов питания и общего провода:</text>
<g font-size="2.8" fill="#840000">
<text x="59" y="39.9">1 А</text>
<text x="137.8" y="39.9">1 А</text>
<text x="216.5" y="39.9">1 А</text>
<text x="353.5" y="39.9">3 А</text>
<text x="448.8" y="39.9">3 А</text>
<text x="538" y="39.9">3.3 В</text>
<text x="57.9" y="121.2">3.3 В</text>
<text x="538" y="121.2">3.3 В</text>
<text x="136.7" y="126.2">3.3 В</text>
<text x="215.4" y="126.2">3.3 В</text>
<text x="60.7" y="203.7">1.2 В</text>
<text x="134.1" y="208.8">2.5 В</text>
</g>
<g font-size="2.8" fill="#006464">
<text x="271.2" y="47.6">22мкФ</text>
<text x="295.3" y="47.6">22мкФ</text>
<text x="35" y="99.7">SMAJ5.0A</text>
<text x="62.9" y="97.2">1мкФ</text>
<text x="113.7" y="99.7">SMAJ5.0A</text>
<text x="141.6" y="97.2">1мкФ</text>
<text x="192.4" y="99.7">SMAJ5.0A</text>
<text x="220.4" y="97.2">1мкФ</text>
<text x="515" y="97.2">1мкФ</text>
<text x="537.9" y="97.2">4,7мкФ</text>
<text x="324.5" y="117.5">10мкФ</text>
<text x="349.9" y="117.5">100нФ</text>
<text x="421" y="117.5">10мкФ</text>
<text x="445.2" y="117.5">100нФ</text>
<text x="371.5" y="121.3">10нФ</text>
<text x="389.3" y="123.8">2,2мкГн</text>
<text x="466.7" y="120">10нФ</text>
<text x="484.5" y="123.8">2,2мкГн</text>
<text x="389.3" y="161.9">22мкФ</text>
<text x="483.3" y="161.9">22мкФ</text>
<text x="323.2" y="165.8">316кОм</text>
<text x="366.4" y="165.8">100кОм</text>
<text x="418.5" y="165.8">37,4кОм</text>
<text x="461.7" y="165.8">100кОм</text>
<text x="344.8" y="169.6">100кОм</text>
<text x="440.1" y="168.3">100кОм</text>
<text x="35" y="179.7">1мкФ</text>
<text x="59.1" y="179.7">4,7мкФ</text>
<text x="515" y="179.7">1мкФ</text>
<text x="537.9" y="179.7">4,7мкФ</text>
<text x="113.7" y="184.8">1мкФ</text>
<text x="137.8" y="184.8">4,7мкФ</text>
<text x="192.4" y="184.8">1мкФ</text>
<text x="216.6" y="184.8">4,7мкФ</text>
<text x="323.2" y="208.9">22мкФ</text>
<text x="418.5" y="206.4">22мкФ</text>
<text x="183.5" y="220.4">10кОм</text>
<text x="225.4" y="220.4">10кОм</text>
<text x="206.4" y="225.4">10кОм</text>
<text x="245.8" y="229.3">10кОм</text>
<text x="36.2" y="262.3">1мкФ</text>
<text x="112.4" y="267.4">1мкФ</text>
<text x="131.5" y="267.4">4,7мкФ</text>
<text x="182.3" y="271.2">1кОм</text>
<text x="219.1" y="271.2">1кОм</text>
<text x="223.8" y="270.4">APT1608SGC</text>
<text x="200" y="276.2">100нФ</text>
</g>
<g font-size="2.8" fill="#0000c2">
<text x="26" y="383">DA10: GND (GND) — выв. 6, 15, 16, 17</text>
<text x="26" y="387.2">DA10: SW (SW_1V1) — выв. 1, 2, 3</text>
<text x="26" y="391.4">DA10: VIN (+5V_SYS) — выв. 10, 11, 12</text>
<text x="26" y="395.6">DA9: GND (GND) — выв. 6, 15, 16, 17</text>
<text x="26" y="399.8">DA9: SW (SW_3V3) — выв. 1, 2, 3</text>
<text x="26" y="404">DA9: VIN (+5V_SYS) — выв. 10, 11, 12</text>
</g>
<g font-size="2.5" fill="#840000">
<text x="12.4" y="300.4" transform="rotate(-90 12.4 300.4)">Подп. и дата</text>
<text x="12.4" y="385.4" transform="rotate(-90 12.4 385.4)">Подп. и дата</text>
<text x="579.3" y="405.4">Лист</text>
<text x="582.6" y="412.9">2</text>
<text x="404.3" y="414.4">Изм.</text>
<text x="411.3" y="414.4">Лист</text>
<text x="446" y="414.4">Подп.</text>
<text x="459.2" y="414.4">Дата</text>
<text x="478.9" y="419.4">Копировал</text>
<text x="548.9" y="419.4">Формат A2</text>
</g>
<g font-size="2" fill="#a90000">
<text x="44.6" y="43.1">1</text>
<text x="75" y="43.1">5</text>
<text x="123.3" y="43.1">1</text>
<text x="153.8" y="43.1">5</text>
<text x="202" y="43.1">1</text>
<text x="232.5" y="43.1">5</text>
<text x="334.4" y="43.1">10</text>
<text x="371" y="43.1">1</text>
<text x="429.7" y="43.1">10</text>
<text x="466.2" y="43.1">1</text>
<text x="524.6" y="43.1">1</text>
<text x="555.1" y="43.1">5</text>
<text x="44.6" y="48.1">3</text>
<text x="75" y="48.1">4</text>
<text x="123.3" y="48.1">3</text>
<text x="153.8" y="48.1">4</text>
<text x="202" y="48.1">3</text>
<text x="232.5" y="48.1">4</text>
<text x="334.4" y="48.1">13</text>
<text x="370" y="48.1">14</text>
<text x="371" y="53.2">5</text>
<text x="429.7" y="48.1">13</text>
<text x="465.3" y="48.1">14</text>
<text x="466.2" y="53.2">5</text>
<text x="524.6" y="48.1">3</text>
<text x="555.1" y="48.1">4</text>
<text x="44.6" y="58.3">2</text>
<text x="123.3" y="58.3">2</text>
<text x="202" y="58.3">2</text>
<text x="335.4" y="58.3">7</text>
<text x="371" y="58.3">4</text>
<text x="430.6" y="58.3">7</text>
<text x="466.2" y="58.3">4</text>
<text x="524.6" y="58.3">2</text>
<text x="335.4" y="63.4">8</text>
<text x="430.6" y="63.4">8</text>
<text x="335.4" y="68.5">9</text>
<text x="430.6" y="68.5">9</text>
<text x="334.4" y="78.6">15</text>
<text x="429.7" y="78.6">15</text>
<text x="44.6" y="124.3">1</text>
<text x="75" y="124.3">5</text>
<text x="524.6" y="124.3">1</text>
<text x="555.1" y="124.3">5</text>
<text x="44.6" y="129.4">3</text>
<text x="75" y="129.4">4</text>
<text x="123.3" y="129.4">1</text>
<text x="153.8" y="129.4">5</text>
<text x="202" y="129.4">1</text>
<text x="232.5" y="129.4">5</text>
<text x="524.6" y="129.4">3</text>
<text x="555.1" y="129.4">4</text>
<text x="123.3" y="134.5">3</text>
<text x="153.8" y="134.5">4</text>
<text x="202" y="134.5">3</text>
<text x="232.5" y="134.5">4</text>
<text x="44.6" y="139.6">2</text>
<text x="524.6" y="139.6">2</text>
<text x="123.3" y="144.7">2</text>
<text x="202" y="144.7">2</text>
<text x="47.1" y="206.9">1</text>
<text x="77.6" y="206.9">5</text>
<text x="47.1" y="212">3</text>
<text x="77.6" y="212">4</text>
<text x="120.8" y="212">1</text>
<text x="151.2" y="212">5</text>
<text x="120.8" y="217.1">3</text>
<text x="151.2" y="217.1">4</text>
<text x="47.1" y="222.1">2</text>
<text x="120.8" y="227.2">2</text>
</g>
<g font-size="2" fill="#006464">
<text x="49" y="44.7">VDD</text>
<text x="66.8" y="44.7">OUT</text>
<text x="127.7" y="44.7">VDD</text>
<text x="145.6" y="44.7">OUT</text>
<text x="206.5" y="44.7">VDD</text>
<text x="224.3" y="44.7">OUT</text>
<text x="339.8" y="44.7">VIN</text>
<text x="364.3" y="44.7">SW</text>
<text x="435.1" y="44.7">VIN</text>
<text x="459.5" y="44.7">SW</text>
<text x="529" y="44.7">IN</text>
<text x="546.9" y="44.7">OUT</text>
<text x="49" y="49.8">EN</text>
<text x="68.4" y="49.8">NC</text>
<text x="127.7" y="49.8">EN</text>
<text x="147.2" y="49.8">NC</text>
<text x="206.5" y="49.8">EN</text>
<text x="225.9" y="49.8">NC</text>
<text x="339.8" y="49.8">EN</text>
<text x="362.7" y="49.8">VOS</text>
<text x="435.1" y="49.8">EN</text>
<text x="458" y="49.8">VOS</text>
<text x="529" y="49.8">EN</text>
<text x="548.5" y="49.8">NC</text>
<text x="49" y="59.9">GND</text>
<text x="127.7" y="59.9">GND</text>
<text x="206.5" y="59.9">GND</text>
<text x="339.8" y="59.9">FSW</text>
<text x="364.4" y="59.9">PG</text>
<text x="364.7" y="54.9">FB</text>
<text x="435.1" y="59.9">FSW</text>
<text x="459.7" y="59.9">PG</text>
<text x="460" y="54.9">FB</text>
<text x="529" y="59.9">GND</text>
<text x="339.8" y="65">DEF</text>
<text x="435.1" y="65">DEF</text>
<text x="339.8" y="70.1">SS/TR</text>
<text x="435.1" y="70.1">SS/TR</text>
<text x="339.8" y="80.3">GND</text>
<text x="435.1" y="80.3">GND</text>
<text x="49" y="126">IN</text>
<text x="66.8" y="126">OUT</text>
<text x="529" y="126">IN</text>
<text x="546.9" y="126">OUT</text>
<text x="49" y="131.1">EN</text>
<text x="68.4" y="131.1">NC</text>
<text x="127.7" y="131.1">IN</text>
<text x="145.6" y="131.1">OUT</text>
<text x="206.5" y="131.1">IN</text>
<text x="224.3" y="131.1">OUT</text>
<text x="529" y="131.1">EN</text>
<text x="548.5" y="131.1">NC</text>
<text x="127.7" y="136.1">EN</text>
<text x="147.2" y="136.1">NC</text>
<text x="206.5" y="136.1">EN</text>
<text x="225.9" y="136.1">NC</text>
<text x="49" y="141.2">GND</text>
<text x="529" y="141.2">GND</text>
<text x="127.7" y="146.3">GND</text>
<text x="206.5" y="146.3">GND</text>
<text x="51.5" y="208.5">IN</text>
<text x="69.4" y="208.5">OUT</text>
<text x="51.5" y="213.6">EN</text>
<text x="71" y="213.6">NC</text>
<text x="125.2" y="213.6">IN</text>
<text x="143" y="213.6">OUT</text>
<text x="125.2" y="218.7">EN</text>
<text x="144.6" y="218.7">NC</text>
<text x="51.5" y="223.8">GND</text>
<text x="125.2" y="228.8">GND</text>
</g>
</svg>
